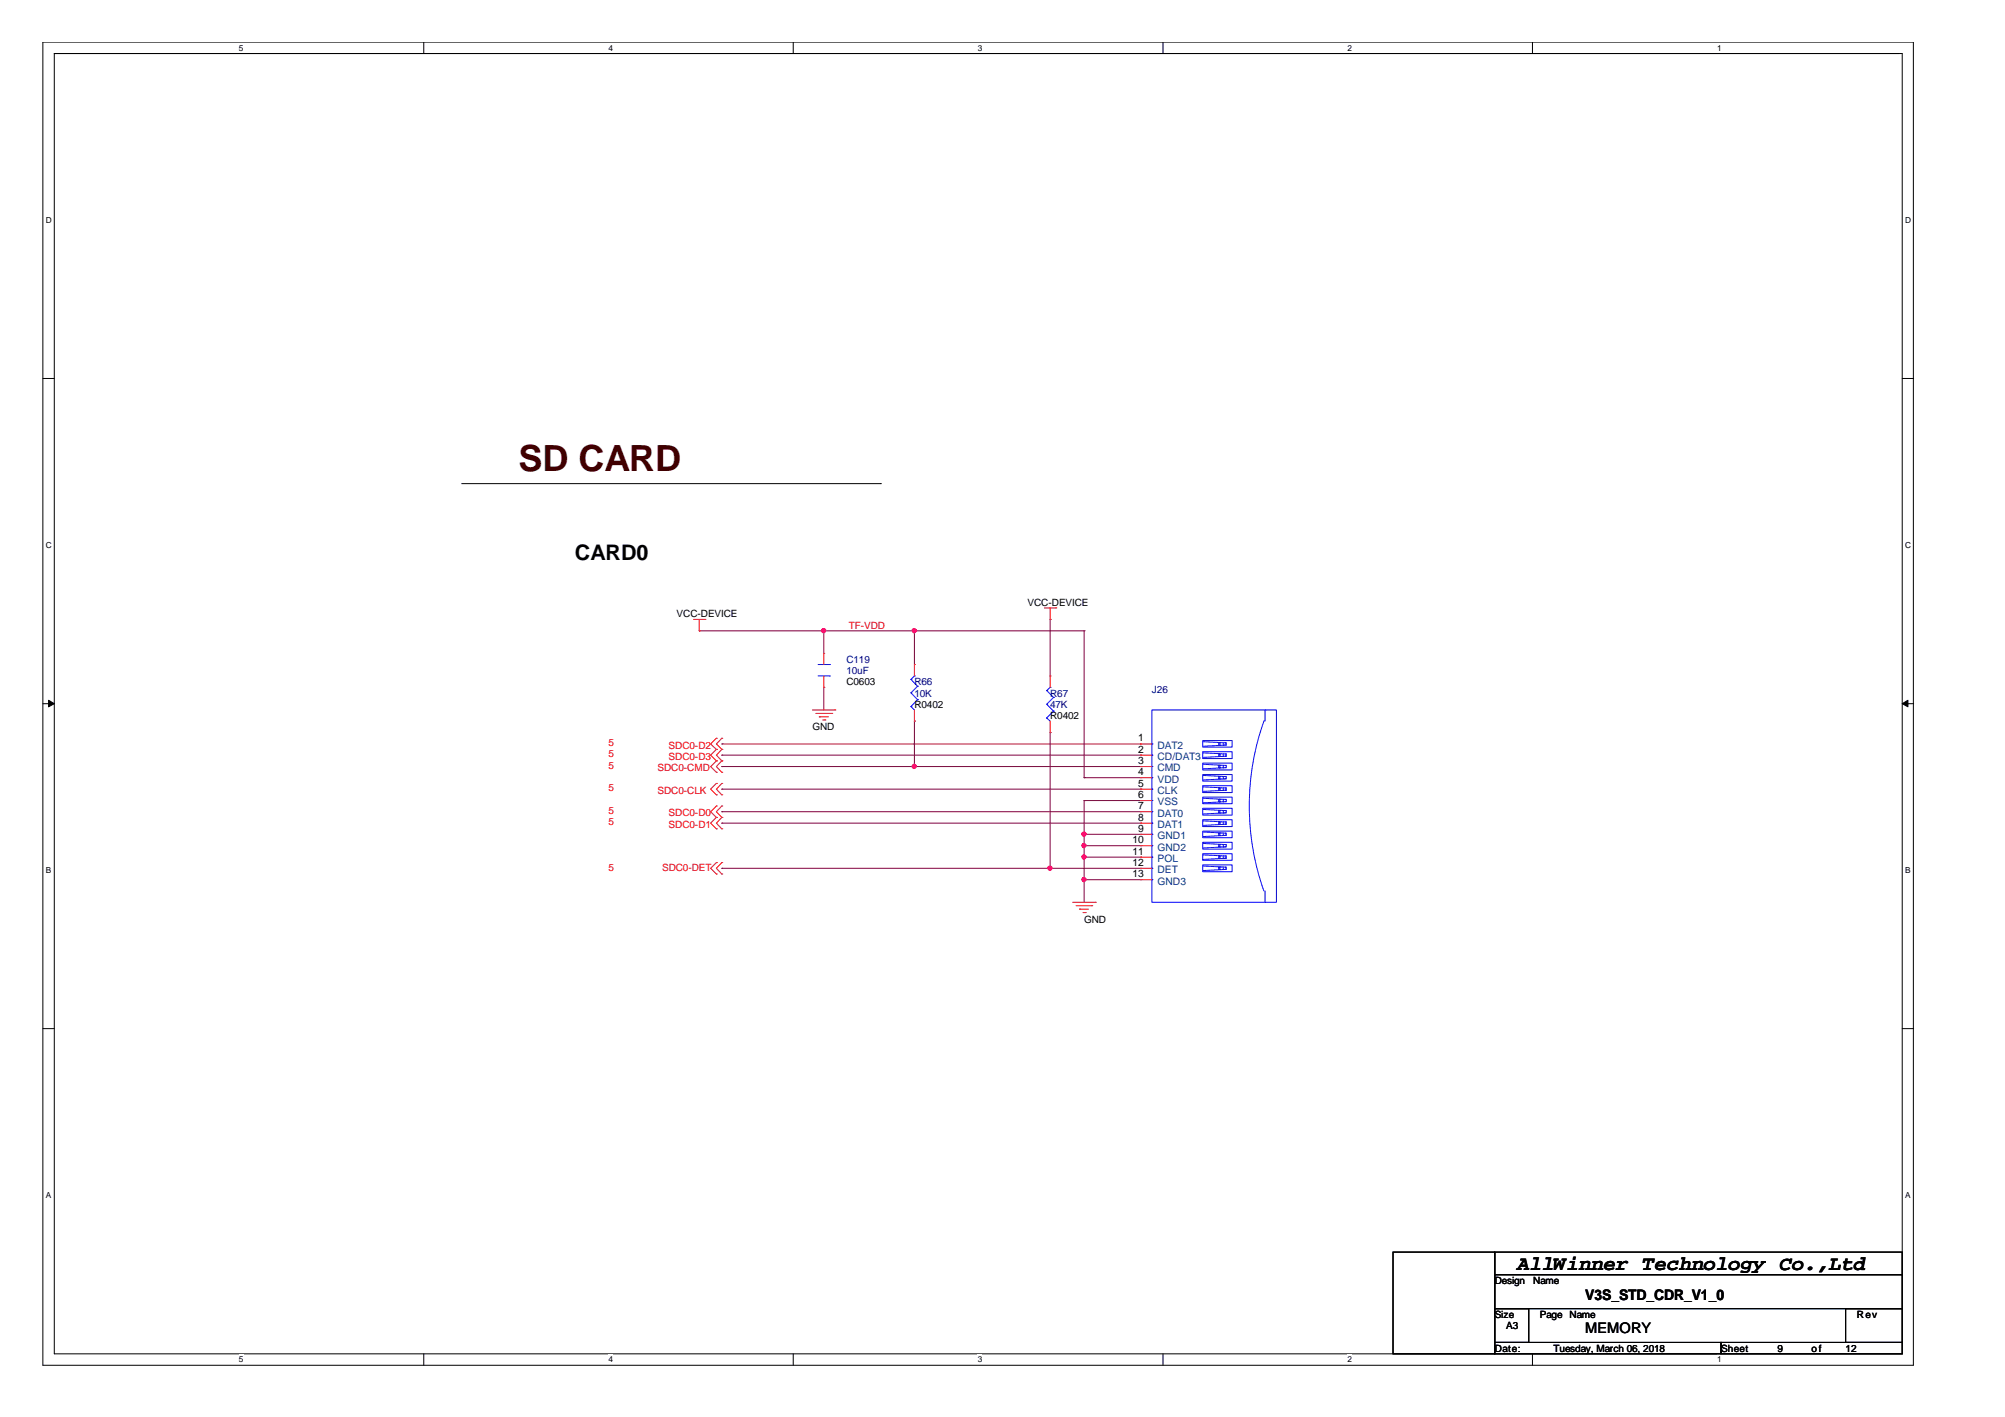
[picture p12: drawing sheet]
<svg xmlns="http://www.w3.org/2000/svg" width="297mm" height="210mm" viewBox="0 0 297 210" stroke-linecap="round" stroke-linejoin="round" font-family="sans-serif">
<path d="M6.3 6.2h277.2v196h-277.2zM8 7.9h273.8v192.6h-273.8z" fill="none" stroke="#000" stroke-width=".15"/>
<g fill="#fff">
<path d="M35.4 6.4h.6v1.4h-.6z"/>
<path d="M35.4 200.7h.6v1.4h-.6z"/>
</g>
<path d="M62.8 6.2v1.7M62.8 200.5v1.7" fill="none" stroke="#000" stroke-width=".15"/>
<g fill="#fff">
<path d="M90.1 6.4h.7v1.4h-.7z"/>
<path d="M90.1 200.7h.7v1.4h-.7z"/>
</g>
<path d="M117.5 6.2v1.7M117.5 200.5v1.7" fill="none" stroke="#000" stroke-width=".15"/>
<g fill="#fff">
<path d="M144.9 6.4h.6v1.4h-.6z"/>
<path d="M144.9 200.7h.6v1.4h-.6z"/>
</g>
<path d="M172.3 6.2v1.7M172.3 200.5v1.7" fill="none" stroke="#000" stroke-width=".15"/>
<g fill="#fff">
<path d="M199.6 6.4h.7v1.4h-.7z"/>
<path d="M199.6 200.7h.7v1.4h-.7z"/>
</g>
<path d="M227 6.2v1.7M227 200.5v1.7" fill="none" stroke="#000" stroke-width=".15"/>
<g fill="#fff">
<path d="M254.4 6.4h.6v1.4h-.6z"/>
<path d="M254.4 200.7h.6v1.4h-.6z"/>
<path d="M6.8 31.9h.8v1.4h-.8z"/>
<path d="M282.2 31.9h.9v1.4h-.9z"/>
<path d="M6.8 80.1h.8v1.4h-.8z"/>
<path d="M282.2 80.1h.9v1.4h-.9z"/>
</g>
<path d="M6.3 56.1h1.7M281.8 56.1h1.7" fill="none" stroke="#000" stroke-width=".15"/>
<g fill="#fff">
<path d="M6.8 128.2h.7v1.4h-.7z"/>
<path d="M282.2 128.2h.8v1.4h-.8z"/>
</g>
<path d="M6.3 104.2h1.7M281.8 104.2h1.7" fill="none" stroke="#000" stroke-width=".15"/>
<g fill="#000" stroke="#000" stroke-width=".15">
<path d="M7.2 103.7l.8 .5-.8 .5z" fill-rule="evenodd"/>
<path d="M281.8 104.2l.9-.5v1z" fill-rule="evenodd"/>
</g>
<g fill="#fff">
<path d="M6.8 176.4h.7v1.4h-.7z"/>
<path d="M282.2 176.4h.8v1.4h-.8z"/>
</g>
<g fill="none" stroke="#000" stroke-width=".15">
<path d="M8 7.9h.1M8 7.9h273.3M68.4 71.6h62M130.4 71.6h.1M6.3 152.4h1.7M281.8 152.4h1.7M206.4 185.5h15v15h-15zM221.4 185.5h60.4v3.3h-60.4zM221.4 188.8h60.4v5.1h-60.4zM221.4 193.9h5.1v5h-5.1zM221.4 198.9h33.6v1.6h-33.6zM255 198.9h26.8v1.6h-26.8z"/>
<path d="M273.4 193.9h8.4v5h-8.4z"/>
</g>
<g fill="none" stroke="#800040" stroke-width=".15">
<path d="M103.6 93.4h.1M103.6 93.4h57M122 93.4h.1M122 93.4v3.4M135.5 93.4h.1M135.5 93.4v5M155.6 91.8h.1M155.6 91.8v8.3M160.6 93.4h.1M160.6 93.4v21.8M106.9 116.9h.1M106.9 110.2h.1"/>
<path d="M106.9 111.9h.1M106.9 113.6h.1M106.9 116.9h62.1M106.9 113.6h62.1M106.9 110.2h62.1M106.9 111.9h62.1M122 101.8h.1M122 101.8v3.4M135.5 113.6h.1M135.5 106.8h.1M135.5 106.8v6.8M155.6 108.5h.1"/>
<path d="M155.6 108.5v20.1M160.6 115.2h.1M160.6 118.6h.1M160.6 115.2h8.4M160.6 118.6v15.1M160.6 118.6h8.4M106.9 120.2h.1M106.9 128.6h.1M106.9 121.9h.1M106.9 120.2h62.1M106.9 128.6h62.1M106.9 121.9h62.1"/>
<path d="M155.6 128.6h.1M160.6 123.6h.1M160.6 125.3h.1M160.6 127h.1M160.6 130.3h.1M160.6 123.6h8.4M160.6 125.3h8.4M160.6 127h8.4M160.6 130.3h8.4"/>
</g>
<g fill="#f0f" stroke="#f0f" stroke-width=".15">
<circle cx="135.4" cy="113.5" r=".32"/>
<circle cx="135.4" cy="93.4" r=".32"/>
<circle cx="122" cy="93.4" r=".32"/>
<circle cx="155.6" cy="128.6" r=".32"/>
<circle cx="160.6" cy="123.6" r=".32"/>
<circle cx="160.6" cy="125.3" r=".32"/>
<circle cx="160.6" cy="130.3" r=".32"/>
<circle cx="160.6" cy="126.9" r=".32"/>
</g>
<g fill="none" stroke="#f00" stroke-width=".15">
<path d="M102.7 91.8h1.7M103.6 93.4h.1M103.6 91.8v1.6M104.4 91.8h.1M122 96.8h.1M122 96.8v1.6M135.5 98.4h.1M135.5 98.4v1.7M154.7 90.1h1.7M155.6 91.8h.1M155.6 90.1v1.7M156.4 90.1h.1"/>
<path d="M106.1 109.4h.1M106.1 111h.1M106.1 112.7h.1M106.1 114.4h.1M106.1 116h.1M106.1 117.7h.1M106.1 119.4h.1M106.1 109.4l-.8 .8 .8 .8M106.1 112.7l-.8 .9 .8 .8M106.1 111l-.8 .9 .8 .8M106.1 116l-.8 .9 .8 .8M106.1 119.4l-.8 .8 .8 .9"/>
<path d="M106.9 109.4h.1M106.9 111h.1M106.9 112.7h.1M106.9 114.4h.1M106.9 116h.1M106.9 117.7h.1M106.9 119.4h.1M106.9 109.4l-.8 .8 .8 .8M106.9 112.7l-.8 .9 .8 .8M106.9 111l-.8 .9 .8 .8M106.9 116l-.8 .9 .8 .8M106.9 119.4l-.8 .8 .8 .9"/>
<path d="M120.4 105.2h3.3M120.9 105.7h2.3M121.4 106.2h.1M121.4 106.2h1.3M121.9 106.7h.3M122 101.8h.1M122 100.1v1.7M122.2 106.7h.1M123.2 105.7h.1M123.7 105.2h.1M135.5 106.8h.1M135.5 105.2v1.6"/>
<path d="M155.6 108.5h.1M155.6 100.1h.1M155.6 100.1v1.7M155.6 106.8v1.7M169 110.2h.1M169 111.9h.1M169 113.6h.1M169 115.2h.1M169 116.9h.1M169 118.6h.1M169 110.2h1.6M169 111.9h1.6"/>
<path d="M169 113.6h1.6M169 115.2h1.6M169 116.9h1.6M169 118.6h1.6M106.1 121.1h.1M106.1 122.8h.1M106.1 129.5h.1M106.1 127.8h.1M106.1 121.1l-.8 .8 .8 .9M106.1 127.8l-.8 .8 .8 .9M106.9 121.1h.1M106.9 122.8h.1"/>
<path d="M106.9 129.5h.1M106.9 127.8h.1M106.9 121.1l-.8 .8 .8 .9M106.9 127.8l-.8 .8 .8 .9M158.9 133.7h3.4M159.4 134.2h2.4M159.9 134.7h.1M159.9 134.7h1.3M160.4 135.2h.4M160.8 135.2h.1M161.8 134.2h.1M162.3 133.7h.1"/>
<path d="M169 120.2h.1M169 121.9h.1M169 123.6h.1M169 125.3h.1M169 127h.1M169 128.6h.1M169 130.3h.1M169 120.2h1.6M169 121.9h1.6M169 123.6h1.6M169 125.3h1.6M169 127h1.6"/>
<path d="M169 128.6h1.6M169 130.3h1.6"/>
</g>
<g fill="none" stroke="#00f" stroke-width=".15">
<path d="M121.2 98.4h1.7M122.9 98.4h.1M121.2 100.1h1.7M122.9 100.1h.1M135 104.7h.1M135 102.6h.1M135 100.6h.1M135 104.7l.5 .5M135 102.6l.9 1M135 100.6l.9 1.1M135.5 100.1h.1M135.5 100.1l-.5 .5"/>
<path d="M135.9 103.6h.1M135.9 101.7h.1M135.9 103.6l-.9 1.1M135.9 101.7l-.9 .9M155.1 106.4h.1M155.1 104.3h.1M155.1 102.3h.1M155.1 106.4l.5 .4M155.1 104.3l1 1M155.1 102.3l1 1M155.6 101.8h.1M155.6 101.8l-.5 .5"/>
<path d="M156.1 105.3h.1M156.1 103.3h.1M156.1 105.3l-1 1.1M156.1 103.3l-1 1M170.6 105.2h18.5v28.5h-18.5zM170.6 118.6h.1M170.6 111.9h.1M170.6 110.2h.1M170.6 116.9h.1M170.6 115.2h.1M170.6 113.6h.1M178.2 119.7h4.3v1h-4.3z"/>
<path d="M178.2 118.1h4.3v1h-4.3zM178.2 116.4h4.3v1h-4.3zM178.2 114.7h4.3v1h-4.3zM178.2 113h4.3v1.1h-4.3zM178.2 111.4h4.3v1h-4.3zM178.2 109.7h4.3v1h-4.3zM178.2 119.9l3.4 .2M178.2 118.3l3.4 .1M178.2 116.6l3.4 .1M178.2 114.9l3.4 .1M178.2 113.2l3.4 .2M178.2 111.5l3.4 .2"/>
<path d="M178.2 109.9l3.4 .1M180.6 118.8h.1M180.6 118.4h.1M180.6 117.1h.1M180.6 116.7h.1M180.6 115.4h.1M180.6 115h.1M180.6 113.7h.1M180.6 113.4h.1M180.6 112h.1M180.6 111.7h.1M180.6 110.4h.1"/>
<path d="M180.6 110h.1M180.6 110v.4M180.6 111.7v.3M180.6 113.4v.3M180.6 115v.4M180.6 116.7v.4M180.6 118.4v.4M180.7 118.8h.1M180.7 118.4h.1M180.7 117.1h.1M180.7 116.7h.1M180.7 115.4h.1"/>
<path d="M180.7 115h.1M180.7 113.7h.1M180.7 113.4h.1M180.7 112h.1M180.7 111.7h.1M180.7 110.4h.1M180.7 110h.1M180.7 110v.4M180.7 111.7v.3M180.7 113.4v.3M180.7 115v.4M180.7 116.7v.4"/>
<path d="M180.7 118.4v.4M181.2 118.8h.1M181.2 117.1h.1M181.2 115.4h.1M181.2 113.7h.1M181.2 112h.1M181.2 110.4h.1M181.2 110v.4M181.2 111.7v.3M181.2 113.4v.3M181.2 115v.4M181.2 116.7v.4"/>
<path d="M181.2 118.4v.4M181.5 118.4l.2 .1-.2 .2M181.5 116.7l.2 .2-.2 .1M181.5 115l.2 .2-.2 .1M181.5 113.4l.2 .1-.2 .2M181.5 111.7l.2 .1-.2 .2M181.5 110l.2 .2-.2 .1M181.6 118.4h.1M181.6 118.8h.1M181.6 116.7h.1M181.6 117.1h.1M181.6 115h.1"/>
<path d="M181.6 115.4h.1M181.6 113.4h.1M181.6 113.7h.1M181.6 111.7h.1M181.6 112h.1M181.6 110h.1M181.6 110.4h.1M181.6 118.8l-3.4 .1M181.6 117.1l-3.4 .1M181.6 115.4l-3.4 .1M181.6 113.7l-3.4 .2M181.6 112l-3.4 .2"/>
<path d="M181.6 110.4l-3.4 .1M187.3 106.7a37.6 37.6 0 0 0-.1 25.3M187.4 105.2h.1M187.4 105.2v1.6M170.6 128.6h.1M170.6 123.6h.1M170.6 121.9h.1M170.6 127h.1M170.6 125.3h.1M170.6 120.2h.1M170.6 130.3h.1M178.2 124.8h4.3v1h-4.3z"/>
<path d="M178.2 123.1h4.3v1h-4.3zM178.2 121.4h4.3v1h-4.3zM178.2 126.5h4.3v.9h-4.3zM178.2 128.1h4.3v1h-4.3zM178.2 124.9l3.4 .2M178.2 123.2l3.4 .2M178.2 121.6l3.4 .2M178.2 126.6l3.4 .2M178.2 128.3l3.4 .2M180.6 123.8h.1M180.6 123.4h.1M180.6 125.4h.1"/>
<path d="M180.6 125.1h.1M180.6 122.1h.1M180.6 121.8h.1M180.6 120.4h.1M180.6 120.1h.1M180.6 127.1h.1M180.6 126.8h.1M180.6 128.8h.1M180.6 128.5h.1M180.6 120.1v.3M180.6 121.8v.3M180.6 123.4v.4"/>
<path d="M180.6 125.1v.3M180.6 126.8v.3M180.6 128.5v.3M180.7 123.8h.1M180.7 123.4h.1M180.7 125.4h.1M180.7 125.1h.1M180.7 122.1h.1M180.7 121.8h.1M180.7 120.4h.1M180.7 120.1h.1M180.7 127.1h.1"/>
<path d="M180.7 126.8h.1M180.7 128.8h.1M180.7 128.5h.1M180.7 120.1v.3M180.7 121.8v.3M180.7 123.4v.4M180.7 125.1v.3M180.7 126.8v.3M180.7 128.5v.3M181.2 125.4h.1M181.2 123.8h.1M181.2 122.1h.1"/>
<path d="M181.2 120.4h.1M181.2 127.1h.1M181.2 128.8h.1M181.2 120.1v.3M181.2 121.8v.3M181.2 123.4v.4M181.2 125.1v.3M181.2 126.8v.3M181.2 128.5v.3M181.5 125.1l.2 .1-.2 .2M181.5 123.4l.2 .1-.2 .2M181.5 121.8l.2 .1-.2 .2"/>
<path d="M181.5 120.1l.2 .1-.2 .2M181.5 126.8l.2 .1-.2 .2M181.5 128.5l.2 .1-.2 .1M181.6 125.1h.1M181.6 125.4h.1M181.6 123.4h.1M181.6 123.8h.1M181.6 121.8h.1M181.6 122.1h.1M181.6 120.1h.1M181.6 120.4h.1M181.6 127.1h.1"/>
<path d="M181.6 126.8h.1M181.6 128.8h.1M181.6 128.5h.1M181.6 125.4l-3.4 .2M181.6 123.8l-3.4 .1M181.6 122.1l-3.4 .2M181.6 120.4l-3.4 .2M181.6 127.1l-3.4 .2M181.6 128.8l-3.4 .2M187.4 133.7h.1M187.4 132v1.7"/>
</g>
<text font-size="5.3" fill="#400000" x="76.8" y="69.8">SD CARD</text>
<text font-size="3.2" x="85.2" y="83">CARD0</text>
<text font-size="3" x="224.8" y="188.1">AllWinner Technology Co.,Ltd</text>
<g font-size="2.2">
<text x="234.9" y="197.5">MEMORY</text>
<text x="234.9" y="192.5">V3S_STD_CDR_V1_0</text>
</g>
<g font-size="1.5">
<text x="152.2" y="89.8">VCC-DEVICE</text>
<text x="100.2" y="91.4">VCC-DEVICE</text>
<text x="125.4" y="101.5">C0603</text>
<text x="135.5" y="104.8">R0402</text>
<text x="155.6" y="106.5">R0402</text>
<text x="120.4" y="108.2">GND</text>
<text x="168.6" y="109.8">1</text>
<text x="168.6" y="111.5">2</text>
<text x="168.6" y="113.2">3</text>
<text x="168.6" y="114.8">4</text>
<text x="168.6" y="116.5">5</text>
<text x="168.6" y="118.2">6</text>
<text x="168.6" y="119.9">7</text>
<text x="167.8" y="124.9">10</text>
<text x="168.6" y="121.6">8</text>
<text x="168.6" y="123.2">9</text>
<text x="167.8" y="126.6">11</text>
<text x="167.8" y="128.2">12</text>
<text x="167.8" y="129.9">13</text>
<text x="160.6" y="136.7">GND</text>
<text x="221.4" y="190.2">Design</text>
<text x="227.2" y="190.2">Name</text>
<text x="221.4" y="195.2">Size</text>
<text x="223.1" y="196.9">A3</text>
<text x="228.1" y="195.2">Page</text>
<text x="232.5" y="195.2">Name</text>
<text x="275.1" y="195.2">Rev</text>
<text x="221.4" y="200.2">Date:</text>
<text x="230.2" y="200.2">Tuesday, March 06, 2018</text>
<text x="255" y="200.2">Sheet</text>
<text x="263.4" y="200.2">9</text>
<text x="268.4" y="200.2">of</text>
<text x="273.4" y="200.2">12</text>
</g>
<g font-size="1.5" fill="#f00">
<text x="125.7" y="93.1">TF-VDD</text>
<text x="90.2" y="110.5">5</text>
<text x="90.2" y="113.9">5</text>
<text x="90.2" y="112.2">5</text>
<text x="99.1" y="110.9">SDC0-D2</text>
<text x="99.1" y="112.5">SDC0-D3</text>
<text x="90.2" y="117.2">5</text>
<text x="97.4" y="114.2">SDC0-CMD</text>
<text x="97.4" y="117.6">SDC0-CLK</text>
<text x="90.2" y="120.6">5</text>
<text x="90.2" y="122.3">5</text>
<text x="99.1" y="120.9">SDC0-D0</text>
<text x="99.1" y="122.6">SDC0-D1</text>
<text x="90.2" y="129">5</text>
<text x="98.1" y="129">SDC0-DET</text>
</g>
<g font-size="1.5" fill="#000080">
<text x="125.4" y="98.1">C119</text>
<text x="125.4" y="99.8">10uF</text>
<text x="135.5" y="101.5">R66</text>
<text x="135.5" y="103.2">10K</text>
<text x="155.6" y="103.2">R67</text>
<text x="155.6" y="104.8">47K</text>
<text x="170.6" y="102.7">J26</text>
</g>
<g font-size="1.5" fill="#004080">
<text x="171.5" y="110.9">DAT2</text>
<text x="171.5" y="112.6">CD/DAT3</text>
<text x="171.5" y="114.3">CMD</text>
<text x="171.5" y="115.9">VDD</text>
<text x="171.5" y="117.6">CLK</text>
<text x="171.5" y="119.3">VSS</text>
<text x="171.5" y="121">DAT0</text>
<text x="171.5" y="122.7">DAT1</text>
<text x="171.5" y="124.3">GND1</text>
<text x="171.5" y="126">GND2</text>
<text x="171.5" y="127.7">POL</text>
<text x="171.5" y="129.3">DET</text>
<text x="171.5" y="131">GND3</text>
</g>
<g font-size="1.2">
<text x="35.4" y="7.5">5</text>
<text x="90.1" y="7.5">4</text>
<text x="144.9" y="7.5">3</text>
<text x="199.6" y="7.5">2</text>
<text x="254.4" y="7.5">1</text>
<text x="6.8" y="33.1">D</text>
<text x="282.2" y="33.1">D</text>
<text x="6.8" y="81.2">C</text>
<text x="282.2" y="81.2">C</text>
<text x="6.8" y="129.4">B</text>
<text x="282.2" y="129.4">B</text>
<text x="6.8" y="177.5">A</text>
<text x="282.2" y="177.5">A</text>
<text x="35.4" y="201.8">5</text>
<text x="90.1" y="201.8">4</text>
<text x="144.9" y="201.8">3</text>
<text x="199.6" y="201.8">2</text>
<text x="254.4" y="201.8">1</text>
</g>
</svg>
